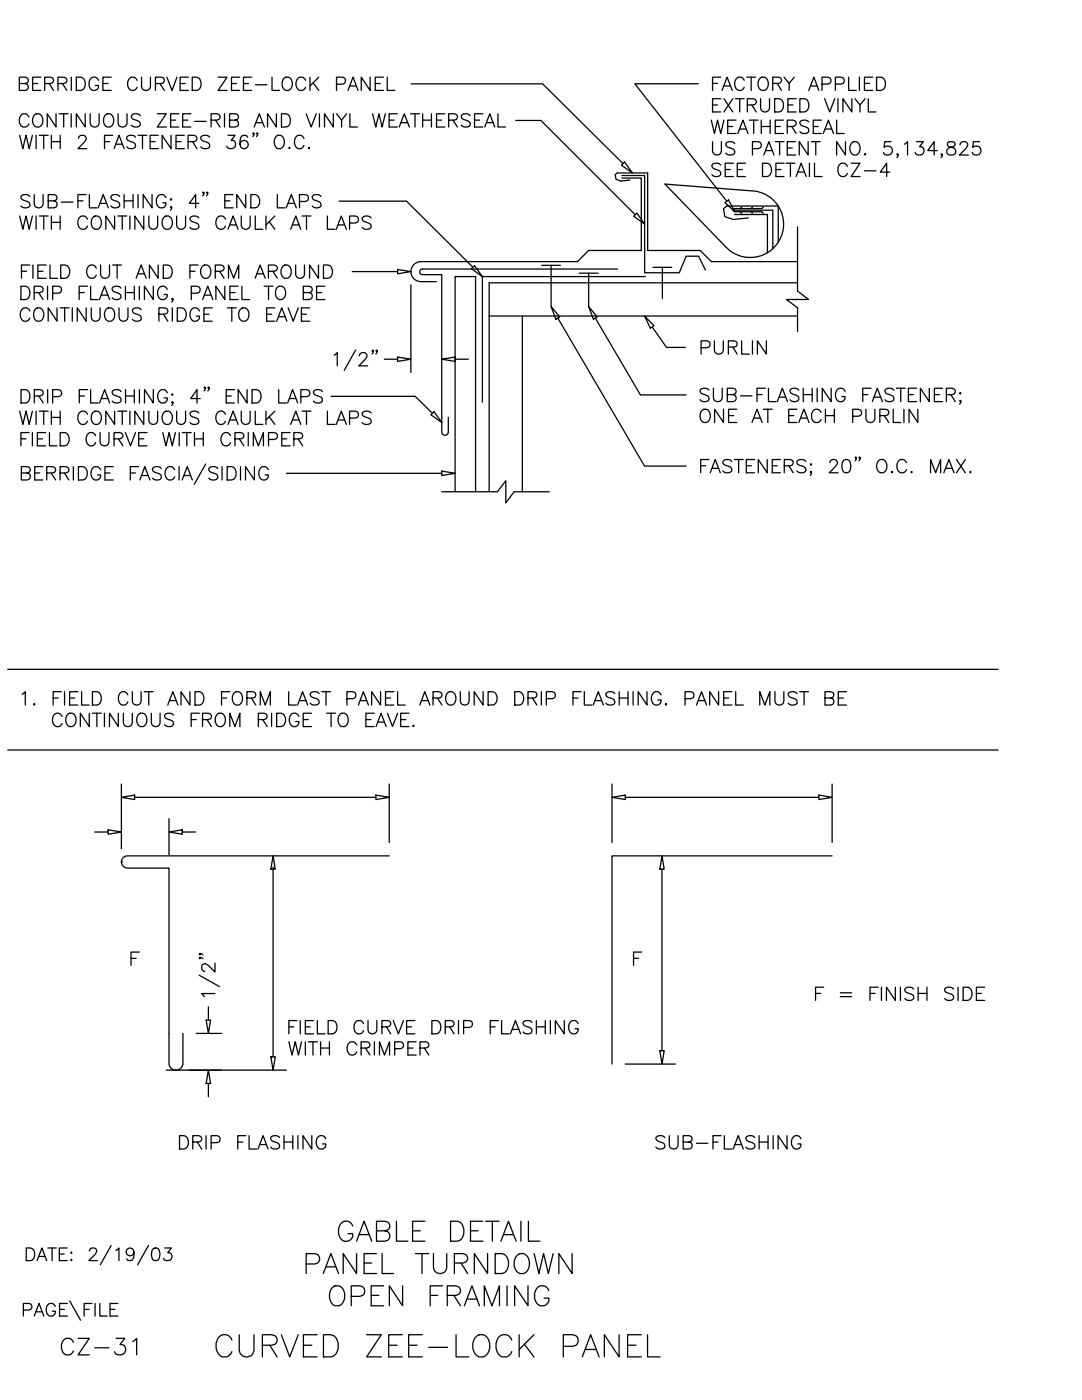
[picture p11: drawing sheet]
<svg xmlns="http://www.w3.org/2000/svg" width="216mm" height="279mm" viewBox="0 0 216 279" stroke-linecap="round" stroke-linejoin="round" font-family="sans-serif">
<!-- layer: CMP-FLSH -->
<g fill="none" stroke="#000" stroke-width=".25">
<path d="M124.1 35h4.5v19.4h6.9l1.4-3.3h2.5l1.4 2.8M124.1 35.5h3.9v14.5h-10.6l-2.2 2.2h-31.2a2 2 0 0 0-2 2 2 2 0 0 0 2 2h3.1M125.7 35.9l-1.8 .2-1-.3-.1-.9 .4-.4h6v15.5h10.5l2.3 2.2h17.1M108.1 53h3.7M110 53v8.2M115.6 54.5h3.7M117.5 54.5v6.7M123.2 53.7h-38.9a.56 .56 0 0 0-.6 .6 .56 .56 0 0 0 .6 .5h3.8v31.4a.66 .66 0 0 0 .7 .7 .66 .66 0 0 0 .7-.7v-2.9M128.8 55.2h-32.5v25.1M130.3 53.4h3.7M132.2 53.4v6.2M146.3 41.9h.1"/>
<path d="M146.3 41.9l.3 .4h5.4l.3 .3M146.6 41.9h7.6v7.7M146.6 42.8h6.5v7.7M147.7 42.3l.3 .3M148 41.3l-.3 .3M149.3 43.5l-3 .3-1.7-.6-.2-1.6 .6-.5h10.3v7.3M149.8 42.3l.4 .3M150.2 41.3l-.4 .3M152.3 41.3l-.3 .3h-5.4l-.3 .3M90.8 98.1v-42.9h4.1v42.9M24.2 172h.1M24.2 172a1.23 1.23 0 0 0 1.2 1.2h8.3v39.2a1.4 1.4 0 0 0 1.4 1.2 1.4 1.4 0 0 0 1.4-1.2v-6.2"/>
<path d="M77.7 170.8h-52.3a1.19 1.19 0 0 0-1.2 1.2M166 170.8h-43.9v41.6"/>
</g>
<!-- layer: STRCTR -->
<path d="M132.7 36.7l17 1.4a6.7 6.7 0 0 1 6.1 9.2 6.7 6.7 0 0 1-10.9 2.1zM159.1 45.3v12.8l2.2 1.7h-4.4l2.2 1.6v4.8M159.1 56.4h-61.5v41.7M97.6 63.1h61.5M104.2 63.1v35M88.2 98.1h11.1l1.6-2.2v4.5l1.7-2.3h7" fill="none" stroke="#000" stroke-width=".25"/>
<!-- layer: DIM-TXT -->
<g fill="none" stroke="#000" stroke-width=".25">
<path d="M82 16.7h26.3l16 16M139.3 16.7h-12.6l18.3 23.5M6 39.2a1.17 1.17 0 0 0-1.8 0 .68 .68 0 0 0 .5 .8l.7 .2a.65 .65 0 0 1 .5 .5 .65 .65 0 0 1-.2 .7 1.23 1.23 0 0 1-1.5-.3M6.8 38.8v1.9a.9 .9 0 0 0 .9 .8 .9 .9 0 0 0 .9-.8v-1.9M17.2 38.8h-1.7v2.7M17.8 38.8v2.7h1.5M23.9 39.2a1.15 1.15 0 0 0-1.8 0 .68 .68 0 0 0 .5 .8l.8 .2a.65 .65 0 0 1 .5 .5 .65 .65 0 0 1-.3 .7 1.19 1.19 0 0 1-1.5-.3M24.8 38.8v2.7M26.6 38.8v2.7M27.5 38.8v2.7M30.3 38.8v2.7l-1.7-2.7v2.7M33.1 39.5a.98 .98 0 0 0-1.1-.7 .98 .98 0 0 0-.8 1 1.17 1.17 0 0 0 .3 1.3 1.17 1.17 0 0 0 1.2 .3l.4-.6v-.3h-.6"/>
<path d="M34 39.8l.1-.1 .2 .1-.2 .2zM40.7 38.5l-.1 .1-.2-.1 .2-.2a.49 .49 0 0 1-.2 .8M41.5 38.5l-.2 .1-.1-.1 .1-.2a.49 .49 0 0 1-.1 .8M46.5 38.8h-1.6v2.7M49 38.8v2.7l-1.7-2.7v2.7M50 38.8h.9a1.41 1.41 0 0 1 .9 1.4 1.41 1.41 0 0 1-.9 1.3h-.9zM55.3 38.8v2.7h1.6M64.1 39.2a1.15 1.15 0 0 0-1.8 0 .68 .68 0 0 0 .5 .8l.7 .2a.65 .65 0 0 1 .5 .5 .65 .65 0 0 1-.2 .7 1.2 1.2 0 0 1-1.5-.3M102.9 24h5l18.9 18.9M124.6 32.3l1.6 2.2-2.2-1.5zM9.6 40.1l1.5-.1a.6 .6 0 0 0 0-1l-1.5-.2v2.7h1.1a.7 .7 0 0 0 .7-.7 .7 .7 0 0 0-.7-.7M15.5 40.1h1.1"/>
<path d="M19.6 41.5l1-2.7 1 2.7M24.8 40.1h1.8M39.7 40.6h-1.9l1.2-1.8v2.7M44.9 40.1h1M57.1 41.5l1-2.7 1 2.7M59.8 40.2h1.1a.69 .69 0 0 0 .7-.7 .69 .69 0 0 0-.7-.7h-1.1v2.7M67.7 40.1h13.4l13.3 13.2M70.3 54.2h9M79.3 53.8l2.7 .4-2.7 .4zM82 56.9v17.5M94.1 53.6l.6-.6 1.6 2.2zM126.4 43.2l.7-.7 1.5 2.2z"/>
<path d="M144.7 40.4l.7-.5 1.2 2.4zM4.2 77.8h.9a1.44 1.44 0 0 1 .9 1.3 1.44 1.44 0 0 1-.9 1.3h-.9zM6.8 79l1.6-.1a.62 .62 0 0 0 0-1l-1.6-.1v2.6M9.5 77.8v2.6M10.5 79.2h1.1a.7 .7 0 0 0 .7-.7 .7 .7 0 0 0-.7-.7h-1.1v2.6M17.5 77.8h-1.7v2.6M18.1 77.8v2.6h1.5M24.2 78.1a1.17 1.17 0 0 0-1.8 0 .68 .68 0 0 0 .5 .8l.8 .3a.65 .65 0 0 1 .4 .4 .65 .65 0 0 1-.2 .7 1.23 1.23 0 0 1-1.5-.3M25 77.8v2.6M26.8 77.8v2.6M27.8 77.8v2.6M30.6 77.8v2.6l-1.8-2.6v2.6"/>
<path d="M33.4 78.4a.98 .98 0 0 0-1.1-.6 .98 .98 0 0 0-.8 1 1.17 1.17 0 0 0 .2 1.2 1.17 1.17 0 0 0 1.3 .3l.4-.5v-.4h-.6M34.4 78.6l.1 .2-.1 .1-.1-.1zM39.9 79.5h-1.9l1.3-1.7v2.6M41 77.4l-.2 .1-.1-.1 .1-.1a.49 .49 0 0 1-.1 .7M41.7 77.4l-.1 .1-.1-.1 .1-.1a.49 .49 0 0 1-.1 .7M46.8 77.8h-1.7v2.6M49.3 77.8v2.6l-1.8-2.6v2.6M50.3 77.8h.9a1.42 1.42 0 0 1 .9 1.3 1.42 1.42 0 0 1-.9 1.3h-.9zM55.6 77.8v2.6h1.5M60 79.2h1.2a.7 .7 0 0 0 .6-.7 .7 .7 0 0 0-.6-.7h-1.2v2.6M64.3 78.1a1.17 1.17 0 0 0-1.7 0 .68 .68 0 0 0 .5 .8l.7 .3a.65 .65 0 0 1 .5 .4 .65 .65 0 0 1-.2 .7 1.23 1.23 0 0 1-1.5-.3M66 79.1h16.8l3.5 3.4"/>
<path d="M76.7 71.7h2.6M79.3 71.3l2.7 .4-2.7 .4zM88.1 71.7l2.7-.4v.8zM90.8 71.7h2.7M110 61.2l1.7 2.1-.8 .4zM111.3 63.5l17.3 29.5h8.3M117.5 61.2l1.7 2.1-.8 .4zM118.8 63.5l9 15.3h9.1M128.6 63.1l1.9 1.9-.7 .5zM130.1 65.2l2.9 4.1h3.7M4.3 94.4l1.5-.1a.62 .62 0 0 0 0-1l-1.5-.2v2.7h1.1a.7 .7 0 0 0 .7-.7 .7 .7 0 0 0-.7-.7M6.9 94.4h1"/>
<path d="M8.6 93.1h-1.7v2.7h1.7M9.3 94.4l1.5-.1a.62 .62 0 0 0 0-1l-1.5-.2v2.7M10.2 94.4l.9 1.4M12 94.4l1.5-.1a.62 .62 0 0 0 0-1l-1.5-.2v2.7M12.9 94.4l.8 1.4M14.6 93.1v2.7M15.6 93.1h.9a1.42 1.42 0 0 1 .9 1.4 1.42 1.42 0 0 1-.9 1.3h-.9zM19.9 80.4l1-2.6 1 2.6M20.1 93.8a.98 .98 0 0 0-1.1-.7 .98 .98 0 0 0-.8 1 1.17 1.17 0 0 0 .2 1.3 1.17 1.17 0 0 0 1.3 .3l.4-.5v-.4h-.7M20.9 94.4h1.1M22.6 93.1h-1.7v2.7h1.7M26 94.4h1"/>
<path d="M27.7 93.1h-1.7v2.7M27.9 95.8l1-2.7 1 2.7M28.3 94.9h1.2M32.2 93.5a1.14 1.14 0 0 0-1.8 0 .68 .68 0 0 0 .5 .8l.8 .2a.65 .65 0 0 1 .5 .5 .65 .65 0 0 1-.3 .7 1.23 1.23 0 0 1-1.5-.3M34.8 93.8a.98 .98 0 0 0-1.1-.7 .98 .98 0 0 0-.8 1 1.17 1.17 0 0 0 .3 1.3 1.17 1.17 0 0 0 1.3 .3l.3-.5M35.7 93.1v2.7M36.4 95.8l1-2.7 1 2.7M36.7 94.9h1.3M41 92.6l-2.2 4.1M43.4 93.5a1.17 1.17 0 0 0-1.7 0 .68 .68 0 0 0 .5 .8l.7 .2a.65 .65 0 0 1 .5 .5 .65 .65 0 0 1-.2 .7 1.23 1.23 0 0 1-1.5-.3M44.3 93.1v2.7M45.3 93.1h.9a1.42 1.42 0 0 1 .9 1.4 1.42 1.42 0 0 1-.9 1.3h-.9z"/>
<path d="M48 93.1v2.7M50.8 93.1v2.7l-1.8-2.7v2.7M53.5 93.8a.97 .97 0 0 0-1.1-.7 .97 .97 0 0 0-.7 1 1.16 1.16 0 0 0 .2 1.3 1.16 1.16 0 0 0 1.3 .3l.3-.5v-.4h-.6M57.1 94.5h31M57.4 80.4l1-2.6 1 2.6M86.6 82.2l1.6 2.1-2.2-1.5zM88.1 94l2.7 .5-2.7 .4zM139.8 93h1M141.5 91.7h-1.7v2.7M141.7 94.4l1-2.7 1 2.7M142.1 93.5h1.2M146 92.1a1.17 1.17 0 0 0-1.8 0 .68 .68 0 0 0 .5 .8l.8 .2a.65 .65 0 0 1 .5 .5 .65 .65 0 0 1-.2 .6 1.23 1.23 0 0 1-1.6-.2"/>
<path d="M146.5 91.7h1.8M147.4 91.7v2.7M148.9 93h1M150.5 91.7h-1.6v2.7h1.6M153.1 91.7v2.7l-1.8-2.7v2.7M154.1 93h1M155.7 91.7h-1.6v2.7h1.6M156.5 93l1.5-.1a.62 .62 0 0 0 0-1.1l-1.5-.1v2.7M157.4 93l.9 1.4M160.8 92.1a1.17 1.17 0 0 0-1.8 0 .68 .68 0 0 0 .5 .8l.8 .2a.65 .65 0 0 1 .5 .5 .65 .65 0 0 1-.3 .6 1.23 1.23 0 0 1-1.5-.2M161.7 92.7l.1-.1 .1 .1-.1 .2zM161.9 94.2l-.1 .2-.1-.2 .1-.1a.49 .49 0 0 1-.1 .8"/>
<path d="M165.6 92.3l.2-.5 .8-.1a.65 .65 0 0 1 .4 1l-1.5 1.7h1.7M168.4 91.8a.87 .87 0 0 1 1.2 .4 2.17 2.17 0 0 1-.2 2 .87 .87 0 0 1-1.3-.4 2.17 2.17 0 0 1 .3-2zM170.9 91.3l-.1 .2-.2-.2 .2-.1a.49 .49 0 0 1-.2 .8M171.6 91.3l-.1 .2-.1-.2 .1-.1a.49 .49 0 0 1-.1 .8M175.2 92.1a.98 .98 0 0 1 1.1-.4 .98 .98 0 0 1 .7 1 1.16 1.16 0 0 1-.3 1.3 1.16 1.16 0 0 1-1.3 .2 1.63 1.63 0 0 1-.2-2.1zM177.8 94.2l.2-.1 .1 .1-.1 .2zM180.9 92.3a.98 .98 0 0 0-1.1-.6 .98 .98 0 0 0-.8 1 1.16 1.16 0 0 0 .2 1.3 1.16 1.16 0 0 0 1.3 .2l.4-.5M181.8 94.2l.1-.1 .1 .1-.1 .2zM185.7 94.4v-2.7l1 2.7 1-2.7v2.7M188.3 94.4l1-2.7 1.1 2.7M188.7 93.5h1.3M190.8 91.7l1.8 2.7"/>
<path d="M192.6 91.7l-1.8 2.7M193.5 94.2l.1-.1 .2 .1-.2 .2zM24.2 159.1l2.7-.4v.9zM24.2 156.5v12.9M26.9 159.1h48.1M75 158.7l2.7 .4-2.7 .5zM77.7 156.5v11.6M122.1 159.1l2.7-.4v.9zM122.1 156.5v11.6M124.8 159.1h38.6M163.4 158.7l2.6 .4-2.6 .5zM166 156.5v11.6"/>
<path d="M18.9 166h2.7M21.6 165.6l2.6 .4-2.6 .5zM33.7 166l2.7-.4v.9zM33.7 163.4v7.2M36.4 166h2.6M54.5 170.8l.4 2.7h-.9zM54.5 173v37.9M132.1 170.8l.4 2.7h-.8zM132.1 173.5v36.2M26.1 191.3h1.1M27.8 190h-1.7v2.7M39.7 194.6l4.1 2.3"/>
<path d="M39.9 191.1l.1 .1-.1 .1-.2-.1a.49 .49 0 0 1 .8 .1M39.9 190.3l.1 .2-.1 .1-.2-.1a.49 .49 0 0 1 .8 .1M42.9 198.3h-2.7l.6 .6M42.9 192.2v1.8l-1.3-1.3a.8 .8 0 0 0-1.2-.1l-.2 .8 .3 .3 .4 .2M126.4 191.3h1M128 190h-1.6v2.7M33.2 213.6h23.9M39.1 206.2h5.1M41.1 203.6h.9l-.4 2.6zM41.6 213.6l.4 2.6h-.9zM41.6 200.9v2.7M41.6 216.2v2.7"/>
<path d="M54 210.9h.9l-.4 2.7zM124.8 212.4h10M131.7 209.7h.8l-.4 2.7z"/>
</g>
<!-- layer: BORDER -->
<g fill="none" stroke="#000" stroke-width=".25">
<path d="M1.5 133.6h197.7M1.5 149.7h197.7M5.2 249.1h.9a1.35 1.35 0 0 1 .8 1.2 1.35 1.35 0 0 1-.8 1.3h-.9zM7.4 251.6l1-2.5 .9 2.5M7.8 250.8h1.2M9.6 249.1h1.6M10.4 249.1v2.5M11.8 250.3h1M13.4 249.1h-1.6v2.5h1.6M13.9 259.6l2.2 3.9M14.1 250l.2-.1 .1 .1-.1 .1zM14.1 251.5l.2-.2 .1 .2-.1 .1z"/>
<path d="M17.9 249.7l.1-.4a.79 .79 0 0 1 1.2 0 .8 .8 0 0 1-.3 1.1l-1.2 1.2h1.7M22.2 248.6l-2.2 3.8M23.1 249.5l.6-.4v2.5M26.7 249.9a.79 .79 0 0 1-1 .7 .79 .79 0 0 1-.4-1.2 .79 .79 0 0 1 1.3 0 2.28 2.28 0 0 1-.2 2.1 .76 .76 0 0 1-1.1-.3M29.6 248.6l-2.1 3.8M30.6 249.2a.79 .79 0 0 1 1.2 .3 2.07 2.07 0 0 1-.3 2 .86 .86 0 0 1-1.2-.4 2.15 2.15 0 0 1 .3-1.9zM32.9 249.1h1.3l-.7 .9a.81 .81 0 0 1 .8 .9 .81 .81 0 0 1-1.1 .7l-.3-.1-.3-.4M4.7 261.4h1a.66 .66 0 0 0 .7-.6 .66 .66 0 0 0-.7-.7h-1v2.6M6.8 262.7l1-2.6 .9 2.6M7.2 261.8h1.2M11 260.7a.93 .93 0 0 0-1-.6 .93 .93 0 0 0-.8 1 1.1 1.1 0 0 0 .3 1.2 1.1 1.1 0 0 0 1.2 .2l.3-.5v-.3h-.6M11.9 261.3h.9"/>
<path d="M13.4 260.1h-1.5v2.6h1.5M16.8 261.3h1M18.4 260.1h-1.6v2.6M19 260.1v2.6M19.9 260.1v2.6h1.5M22 261.3h.9M23.5 260.1h-1.5v2.6h1.5"/>
</g>
<g font-size="7.9">
<text x="66.3" y="249.1">GABLE DETAIL</text>
<text x="42" y="272">CURVED ZEE-LOCK PANEL</text>
</g>
<g font-size="7.5">
<text x="65.3" y="75.1">1/2&quot;</text>
<text x="60" y="255.4">PANEL TURNDOWN</text>
<text x="64.6" y="261.8">OPEN FRAMING</text>
</g>
<g font-size="6.6">
<text x="2.8" y="31">WITH 2 FASTENERS 36&quot; O.C.</text>
<text x="141.1" y="32.8">US PATENT NO. 5,134,825</text>
<text x="2.8" y="61.4">DRIP FLASHING, PANEL TO BE</text>
<text x="138.3" y="81.8">SUB-FLASHING FASTENER;</text>
<text x="10.9" y="271.6">CZ-31</text>
</g>
<g font-size="6.2">
<text x="2.5" y="19.4">BERRIDGE CURVED ZEE-LOCK PANEL</text>
<text x="141.1" y="19.4">FACTORY APPLIED</text>
<text x="141.1" y="23.6">EXTRUDED VINYL</text>
<text x="140.8" y="27.9">WEATHERSEAL</text>
<text x="3.2" y="56.8">FIELD CUT AND FORM AROUND</text>
<text x="138.6" y="72">PURLIN</text>
<text x="2.8" y="86.1">WITH CONTINUOUS CAULK AT LAPS</text>
<text x="138.3" y="85.7">ONE AT EACH PURLIN</text>
<text x="2.8" y="90.3">FIELD CURVE WITH CRIMPER</text>
<text x="9.2" y="146.4">CONTINUOUS FROM RIDGE TO EAVE.</text>
<text x="34.6" y="230.7">DRIP FLASHING</text>
<text x="129.8" y="230.7">SUB-FLASHING</text>
</g>
<g font-size="5.7">
<text x="2.5" y="26.5">CONTINUOUS ZEE-RIB AND VINYL WEATHERSEAL</text>
<text x="140.8" y="36.3">SEE DETAIL CZ-4</text>
<text x="2.8" y="46.9">WITH CONTINUOUS CAULK AT LAPS</text>
<text x="2.8" y="65.3">CONTINUOUS RIDGE TO EAVE</text>
<text x="3.2" y="141.8">1. FIELD CUT AND FORM LAST PANEL AROUND DRIP FLASHING. PANEL MUST BE</text>
<text x="161.6" y="200.7">F = FINISH SIDE</text>
<text x="56.4" y="207.4">FIELD CURVE DRIP FLASHING</text>
<text x="56.4" y="211.7">WITH CRIMPER</text>
</g>
</svg>
